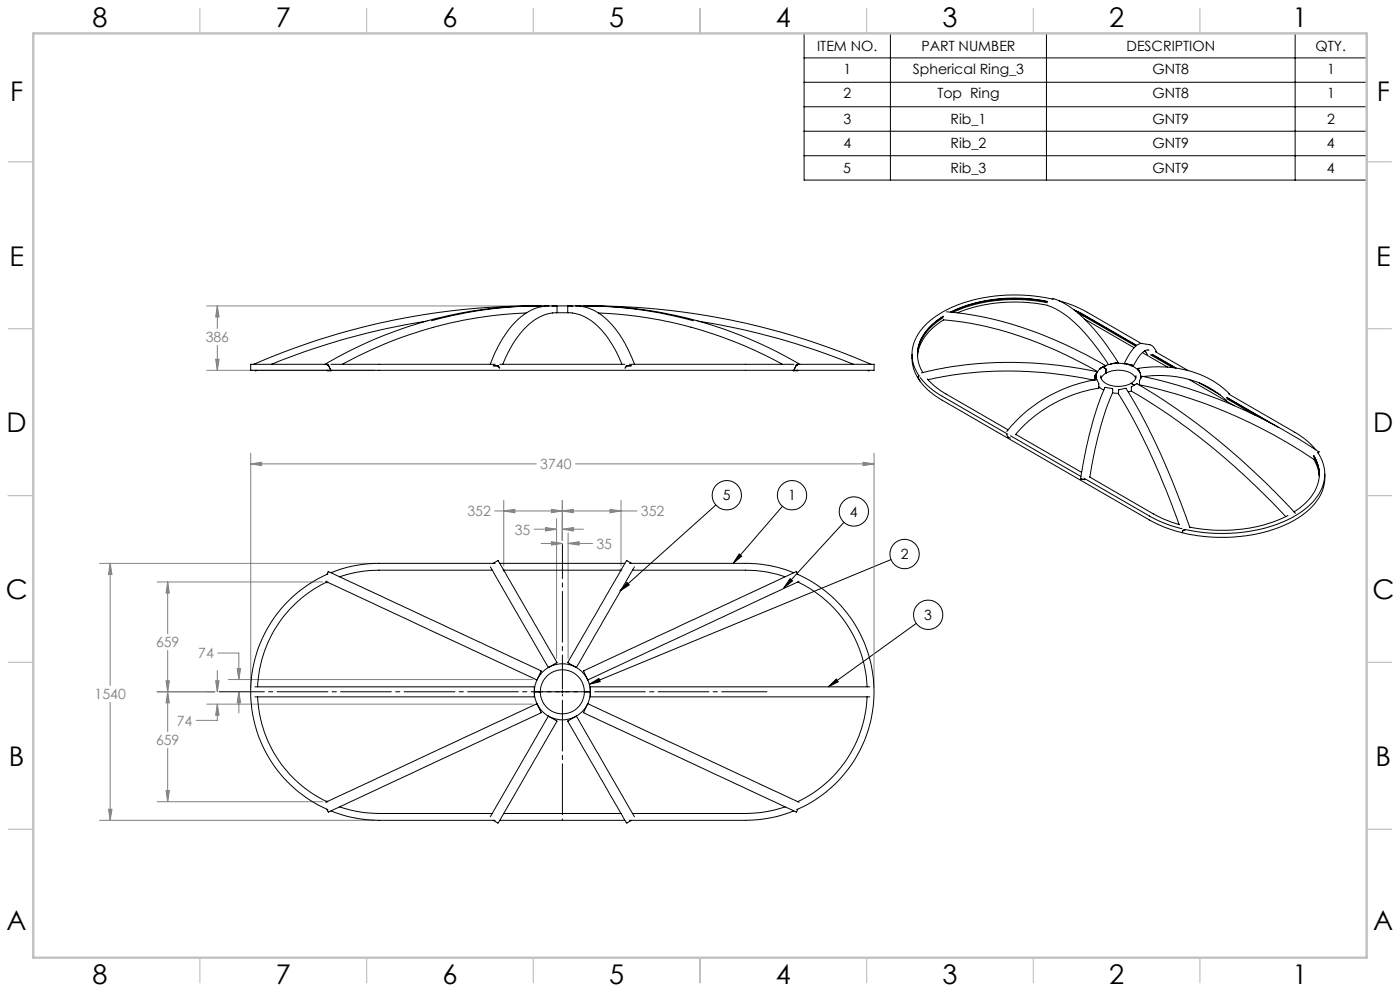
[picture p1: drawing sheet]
<svg xmlns="http://www.w3.org/2000/svg" width="420mm" height="297mm" viewBox="0 0 420 297" stroke-linecap="round" stroke-linejoin="round" font-family="sans-serif">
<g fill="none" stroke="#000" stroke-width=".3">
<path d="M241.2 10h168.8v44h-168.8zM241.2 17.4h168.8M267.1 10v44M313.9 10v44M388.5 10v44M241.2 24.7h168.8M241.2 32h168.8M241.2 39.3h168.8M241.2 46.7h168.8M214.8 151.3l-28.8 25.8M234.7 151.7l-14.7 17.1M253.2 156.5l-18 19.7"/>
<path d="M188.1 174.6l.7 .7-2.8 1.8zM221.8 166l.7 .7-2.5 2.1zM237 173.4l.8 .7-2.6 2.1zM267.3 167.7l-90.5 37.4M274.9 186.8l-26.4 19M168.3 207.3h.8M168.7 206.9v.8M176.8 205.1l2.9-1.8 .4 1zM248.5 205.8l2.4-2.3 .6 .8z"/>
<circle cx="218.1" cy="148.4" r="4.4"/>
<circle cx="237.6" cy="148.4" r="4.4"/>
<circle cx="256.2" cy="153.3" r="4.4"/>
<circle cx="271.4" cy="166" r="4.4"/>
<circle cx="278.4" cy="184.3" r="4.4"/>
</g>
<g fill="none" stroke="#808080" stroke-width=".3">
<path d="M62 91.7h97.2M65.2 91.7l.5 3.3h-1zM65.2 91.7v6.8M62 111h50.4M64.7 107.7h1l-.5 3.3zM65.2 103.5v7.5M75.2 139l3.3-.5v1.1zM75.2 135.9v70.2M75.2 139h85.7M172.6 139h89.6M258.9 138.5l3.3 .5-3.3 .6zM262.2 135.9v70.2"/>
<path d="M148.4 153.1h42.7M151.1 153.1l3.3-.5v1.1zM151.1 150v19.6M160.2 158.6h6.8M163.7 158.1l3.3 .5-3.3 .5zM165.4 152.6l3.3 .5-3.3 .6zM167 155.4v42M168.7 158.6l3.3-.5v1zM168.7 150v11.9M168.7 158.6h6.3M168.7 153.1l3.3-.5v1.1zM170.4 159.7v37.7"/>
<path d="M183 152.6l3.3 .5-3.3 .6zM186.3 150v19.6M29.9 168.8h82.5M33.1 168.8l.5 3.4h-1zM33.1 168.8v36.7M47.1 174.4h49.7M50.3 174.4v15.5M50.3 174.4l.5 3.3h-1zM162.3 162.9h6.4M165.4 162.3l3.3 .6-3.3 .5zM170.4 162.9l3.3-.6v1.1zM170.4 162.9h7.4"/>
<path d="M50.3 194.9v24.4M65.3 195.7h6.3v8M33.1 210.5v35.3M47.1 207.3h17.4M49.8 204h1l-.5 3.3zM50.3 207.3l.5 3.3h-1zM62 211h97.9M64.7 204h1l-.5 3.3zM65.2 211l.5 3.3h-1zM65.2 211v4.9h-6.4M65.2 201v6.3M68.5 203.7h91.4"/>
<path d="M71.2 200.3h1l-.6 3.4zM71.6 207.3l.6 3.3h-1zM71.6 207.3v6.4M49.8 237h1l-.5 3.3zM50.3 224.3v16M29.9 245.8h82.5M32.6 242.5h1l-.5 3.3zM47.1 240.3h49.7"/>
</g>
<g fill="none" stroke="#c0c0c0" stroke-width=".3">
<path d="M97.6 174.4h1M97.7 174.1l.7 .7M98.1 173.9v1M98.4 174.1l-.7 .7M150.6 170.9h1M150.8 170.5l.7 .7M151.1 170.4v1M151.5 170.5l-.7 .7M185.8 170.9h1M185.9 170.5l.8 .7M186.3 170.4v1M186.7 170.5l-.8 .7"/>
<path d="M97.7 239.9l.7 .7M98.1 239.8v1M98.4 239.9l-.7 .7M97.6 240.3h1"/>
</g>
<path d="M65.7 207.3h164.4" fill="none" stroke="#000" stroke-width=".3" stroke-dasharray="15.2 1.3 1.3 1.3" stroke-dashoffset="1.6"/>
<path d="M168.7 206.5v-43.3" fill="none" stroke="#000" stroke-width=".3" stroke-dasharray="15.2 1.3 1.3 1.3" stroke-dashoffset="5"/>
<path d="M167.9 207.3h-6.3M169.5 207.3h6.4" fill="none" stroke="#000" stroke-width=".3" stroke-dasharray="15.2 1.3 1.3 1.3" stroke-dashoffset="14"/>
<path d="M168.7 208.1v37.8" fill="none" stroke="#000" stroke-width=".3" stroke-dasharray="15.2 1.3 1.3 1.3" stroke-dashoffset="-1.7"/>
<g fill="none" stroke="#c0c0c0" stroke-width=".35">
<path d="M60 2.5v7.5M110 2.5v7.5M160 2.5v7.5M210 2.5v7.5M260 2.5v7.5M310 2.5v7.5M360 2.5v7.5M2.5 48.5h7.5M410 48.5h7.5M2.5 98.5h7.5M410 98.5h7.5M2.5 148.5h7.5"/>
<path d="M410 148.5h7.5M2.5 198.5h7.5M410 198.5h7.5M2.5 248.5h7.5M410 248.5h7.5M60 287v7.5M110 287v7.5M160 287v7.5M210 287v7.5M260 287v7.5M310 287v7.5M360 287v7.5"/>
</g>
<path d="M10 10h400v277h-400z" fill="none" stroke="#c0c0c0" stroke-width=".7"/>
<path d="M221.8 166l.7 .7-2.5 2.1zM176.8 205.1l2.9-1.8 .4 1zM248.5 205.8l2.4-2.3 .6 .8zM237 173.4l.8 .7-2.6 2.1zM188.1 174.6l.7 .7-2.8 1.8z" fill="#000"/>
<g fill="#808080">
<path d="M75.2 139l3.3-.5v1.1zM258.9 138.5l3.3 .5-3.3 .6zM33.1 168.8l.5 3.4h-1zM32.6 242.5h1l-.5 3.3zM163.7 158.1l3.3 .5-3.3 .5zM168.7 158.6l3.3-.5v1zM165.4 162.3l3.3 .6-3.3 .5zM170.4 162.9l3.3-.6v1.1zM71.2 200.3h1l-.6 3.4zM71.6 207.3l.6 3.3h-1zM64.7 204h1l-.5 3.3zM65.2 211l.5 3.3h-1zM65.2 91.7l.5 3.3h-1zM64.7 107.7h1l-.5 3.3z"/>
<path d="M50.3 174.4l.5 3.3h-1zM49.8 204h1l-.5 3.3zM49.8 237h1l-.5 3.3zM50.3 207.3l.5 3.3h-1zM151.1 153.1l3.3-.5v1.1zM165.4 152.6l3.3 .5-3.3 .6zM183 152.6l3.3 .5-3.3 .6zM168.7 153.1l3.3-.5v1.1z"/>
</g>
<g fill="none" stroke="#000" stroke-width=".3">
<path d="M127.8 96.3a208.3 208.3 0 0 0-46.4 12.9M157.8 93.8a124.5 124.5 0 0 0-55.1 15.4M160.3 91.7a210.8 210.8 0 0 0-84.2 17.5M160.3 91.7h.1M160.4 91.7h.1M160.4 91.7h.7M161.1 91.7a125.8 125.8 0 0 0-63.6 17.5M161.1 91.7h1.2M162.3 91.7a122.3 122.3 0 0 0-32.8 4.4M162.3 91.7v.2M162.3 91.7h2.3M163.2 91.8a17.6 17.6 0 0 0-12 9l-2.5 4.4-1.6 4"/>
<path d="M164.6 91.7l-1.3 .1M164.6 91.7h2.4M165.7 93.8a16.7 16.7 0 0 0-11.1 8.1l-2.1 3.6-1.7 3.7M167 91.7l-1.4 .1M167 91.7v2M167 93.7l-1.3 .1M167 91.7h3.4M167 93.7h3.4M170.4 93.7a14.7 14.7 0 0 1 11.3 6.7 36.2 36.2 0 0 1 4.9 8.8M170.4 91.7v2M170.4 91.7l1.4 .1M170.4 91.7h2.4"/>
<path d="M172.8 91.7a15 15 0 0 1 11.5 6.4 37.9 37.9 0 0 1 6.1 11.1M172.8 91.7h2.3M175.1 91.7l-.1 .2M175.1 91.7a122.8 122.8 0 0 1 32.9 4.4M175.1 91.7h1.1M176.2 91.7a125.5 125.5 0 0 1 63.7 17.5M176.2 91.7h.8M177.1 91.7h.1M177.1 91.7a210.8 210.8 0 0 1 84.2 17.5M179.6 93.8a123.6 123.6 0 0 1 55.1 15.4M209.7 96.3a209.7 209.7 0 0 1 46.3 12.9M283 94.8a14.9 14.9 0 0 0-7.7 10.5l.2 3.1 1.3 3.3"/>
<path d="M283 95.2a14.9 14.9 0 0 0-7.7 10.5l-.1 .7M283 94.9a15 15 0 0 0-7.7 10.5l-.1 .8M283 95.8a112.8 112.8 0 0 1 46.3 15.6M283.1 95.8a14.6 14.6 0 0 0-7.8 10.9M284 93.4a114.3 114.3 0 0 1 47.6 16.1M314 90.4h.1M314.2 91.5a28.6 28.6 0 0 1 12.8 10.2l5.6 7.6M314.2 90.3a46.7 46.7 0 0 0-29 3.3M314.2 90.7a47.3 47.3 0 0 0-28.3 2.9M314.2 90.4a46.4 46.4 0 0 0-28.9 3.2M314.2 91.5a47.3 47.3 0 0 0-27 2.3M315.7 89.6a48.5 48.5 0 0 0-33.1 4 16.6 16.6 0 0 0-8.9 11.2 11.5 11.5 0 0 0 2.1 7.9"/>
<path d="M316.1 89.5h.1M316.1 89.5l-.4 .1M316.1 89.5a28.3 28.3 0 0 1 12 9.1l3.8 4.7 3.6 5.4M317.8 90.2l4 1.3 3.2 1.5 17.4 9.9M322.1 92.8l2.9 1.5 16 9.2M322.4 93l18.5 10.6M323.4 93.8l17.3 9.9M325.4 95.6l14.8 8.6M76.7 111h.1M77.1 111h-.4M98 111l1.3 .1M98.1 109.3l.4 .1 .8 1.5"/>
<path d="M98.1 111h.1M98.1 111h1.1M98.2 109.4h.3M98.4 109.2h-23.2v1.8h187v-1.8h-23.2M98.5 109.4h.1M98.5 109.4l.6 1.3M99.2 111h.1M99.3 109.2h49.3M99.3 111v.1M99.5 111l-.2 .1M148 109.6h1.4l.5 .7M148.1 109.7h1.3"/>
<path d="M149.4 109.7h.1M149.4 109.7l.4 .6M149.9 109.2h37.6M188.8 109.2h49.4M189.3 109.7h-1.3l-.4 .6M189.5 109.6h-1.5l-.5 .7M237.9 111l.2 .1M238.1 111v.1M238.2 111h.1M238.2 111h1.1M238.9 109.4h.1M238.9 109.4h.4"/>
<path d="M238.9 109.4l-.6 1.3M239.3 111h.1M239.3 109.3l-.4 .1-.7 1.5M239.4 111l-1.3 .1M260.3 111h.5M260.8 111h.1M273.6 106.2a14.2 14.2 0 0 0 7.4 12.7l63.8 37a48.7 48.7 0 0 0 35.1 3.4 27.2 27.2 0 0 0 15.5-9.7l1.2-2.2 .5-1.4 .3-1.8v-2.1M275.7 112.6l-.3 .5 .6 1.2M276 113.1l2.1 2.4 3.4 2.6 20.8 12M278.2 113.6l1.8 1.8 2.2 1.7 20.2 11.7M278.4 113.8a117.2 117.2 0 0 1 49.7 .1M328.4 112.7h.1"/>
<path d="M328.4 112.7v1.2l.4-.6M328.8 112.8v1M328.8 113.3l-.3 .5M329.1 111.6l-.7 1.1M329.2 111.4a118.1 118.1 0 0 0-52.8 .4M329.2 111.4l-.8 1.4M329.2 111.4v.1M329.6 115.8l1.5 1.1M330 110.5v.1M330.3 112.6a3.4 3.4 0 0 0 3.4 3 8.4 8.4 0 0 0 5.6-.7M330.3 110.3l-.3 .2M330.8 110a3.4 3.4 0 0 0-2 3.1"/>
<path d="M330.8 110a9.8 9.8 0 0 1 10.7 .9l.7 1.6M330.8 110l1 .6v1.3M331.5 109.5l-1.6 1.1M331.5 109.5l.1 .1M331.5 109.6h.1M331.5 109.6l-.2 .1M331.6 109.6h-.1M331.8 111.9l-.9 .6-.6 .9M331.8 111.9l.1-.1a7.6 7.6 0 0 1 8.5 1l.3 .6M333.8 117.7l-.1-1.3-2.2-.3-1.5 3.6-1.7 5-1.5 5.6-2.6 13.3M333.8 117.7l-2 5-1.6 5.1-1.7 7-1.5 8.2M333.8 117.8l1.8 .1"/>
<path d="M334.7 108.8l.1 .1M335.4 108.7l-1.3 .3M335.4 108.7v.2M335.5 108.7l-2.3 .4M335.5 108.7v.2M338.1 109.2l1.4 .2M339.3 114.9h.1M339.3 114.9l1 .6M339.4 117.2l-.9 .3M339.5 109.4h.1M339.5 109.4v.2M340.8 112.6a2.38 2.38 0 0 1-1.5 2.3"/>
<path d="M341.4 110.4a31.9 31.9 0 0 1 26.7 6.9l.6 .6M341.4 110.4v.5M341.4 110.5h.1M341.4 110.4l.6 1.3M341.4 110.5l.6 1.2M341.8 115.3a151 151 0 0 1 52.3 22.4M341.8 115.3v-1.3l.8-1.2a150.2 150.2 0 0 1 53 22.6M341.8 115.3v.1M342 111.7v.1M342.2 112.5v.6M342.2 112.8v.6M342.5 112.9l-.3 .1"/>
<path d="M342.7 105.7l7.6 4.3M343 112.9a29.7 29.7 0 0 1 25 7.2M343.3 105.2l.5 .3M343.5 105.2l.7 1.2M344.6 103.3a2.92 2.92 0 0 1 2.3 2.1v.1M344.7 104.9a3.4 3.4 0 0 0-3.2 2.2l-1.6 2.8M344.8 103.3l-2.1-.3a4.2 4.2 0 0 0-3.5 2.6l-1.9 3.4 2.2 .3 .1 .4M345.1 106.3l6.8 3.9M345.5 106.2l7.1 4.1M345.7 106.2l7.1 4.1M346.7 105.4l9.7 5.7M356.7 113.7l13.6 7.9"/>
<path d="M359.8 114.8l6.3 3.6M368.1 119.1l15.5 9M368.1 119.5l8.5 5M368.1 119.2l13 7.6M368.7 118.1l20.8 12.1 3 2.2 2.3 2.4M368.7 117.9l.2 .3M368.7 117.9h.1M302 130.2l.4 .8 .7 .3M302 129.4a43 43 0 0 1 27.1-15.6l.5 1.2v1.3a41.6 41.6 0 0 0-25 14M303.1 130.6l21.2 12.2M304.7 130.2l19.8 11.4M394.1 136.5a10.7 10.7 0 0 1-1.8 13.6l-2.5 2.3-1.6 1"/>
<path d="M394.1 136.9l1.3 3 .4 2.4M394.1 136.6l1.3 3 .4 2.5M394.1 137.6l1 2.2 .7 2.9M394.1 137.7h.1M395.3 135.6a11.3 11.3 0 0 1-1.6 15 35.1 35.1 0 0 1-21.4 9 53.6 53.6 0 0 1-17-1M395.6 135.4h.1M395.6 135.4l-.2 .3M324.2 143.6h.1M324.3 143.6h.1M324.3 143.6l1.2 .2M324.3 143.6l1.1 .2M325.2 143.3l20.8 12 3.8 1.7 4.8 1.5"/>
<path d="M326.8 142.9l20.3 11.7 2.4 1.1 4.3 1.5M353.7 157.2l-4-10.6-4.8-11.1-4.9-9.9-3.8-6.5a2.22 2.22 0 0 1-.6-2.2l2.2-.5 3.9 6.5 2.9 5.6 3.7 7.8 3.2 7.5 5.5 14.4M354.9 159h.1M354.9 159l-.1 .5M355.5 158.8l-.6 .2M355.6 158.8l-.8 .2-.1 .7M386.4 154.5a46 46 0 0 1-29.5 3.5M388.7 153.8l-.4-.3a204.3 204.3 0 0 0-47.3-38.5l-1.5 .9-.1 1.3a204.3 204.3 0 0 1 46.3 37.6M98.1 172.2l.4-.9 1.4 .6 61 28.5 1.4 .8-1.2 2.6-63.4-29.6M98.1 174.4a36.5 36.5 0 0 0-20.8 31.4M98.4 172a38.5 38.5 0 0 0-23.2 35.3 38.5 38.5 0 0 0 23.2 35.4M147.7 170.9l-36.9 .1-3.7 .5-5.2 1.4"/>
<path d="M148 168.8l1.5-.7 17.6 30.5-2.6 1.5-17.4-30.2M148.6 168.8h-35.9l-5 .5a35.8 35.8 0 0 0-8.4 2.4M149.9 168.8h37.6M151.1 170.9h35.2M188.8 168.8h35.9l5 .5a35.4 35.4 0 0 1 8.5 2.4M189.5 168.8l-1.6-.7-17.5 30.5 2.5 1.5 17.4-30.2M189.8 170.9l36.8 .1 3.8 .5 5.1 1.4M239 172a38.5 38.5 0 0 1 23.2 35.3 38.5 38.5 0 0 1-23.2 35.4M239.3 172.2l-.4-.9-63.9 29.8 1.3 2.7 63.4-29.6M239.3 174.4a36.4 36.4 0 0 1 20.8 31.4M76.5 205.8h83.8v3h-83.8M77.3 208.8a36.5 36.5 0 0 0 20.8 31.5"/>
<path d="M160.3 207.3a8.4 8.4 0 0 0 8.4 8.5 8.4 8.4 0 0 0 8.4-8.5M160.3 207.3h1.8M160.3 207.3a8.4 8.4 0 0 1 8.4-8.4 8.4 8.4 0 0 1 8.4 8.4M162.1 207.3a6.6 6.6 0 0 0 6.6 6.6 6.6 6.6 0 0 0 6.6-6.6M162.1 207.3a6.6 6.6 0 0 1 6.6-6.6 6.6 6.6 0 0 1 6.6 6.6M175.3 207.3h1.8M260.1 208.8a36.5 36.5 0 0 1-20.8 31.5M260.9 205.8h-83.8v3h83.8M97.7 240.4l63.4-29.5 1.2 2.6-63.8 29.9-.4-.9M99.3 243l.6 .3a39.4 39.4 0 0 0 13.8 2.5h34.9M101.9 241.8l4.2 1.2 5.7 .7 35.9 .1M147.1 244.8l17.4-30.2 2.6 1.5-17.6 30.5-1.5-.8"/>
<path d="M149.9 245.8h37.6M151.1 243.8h35.2M190.3 244.8l-17.4-30.2-2.5 1.5 17.5 30.5 1.6-.8M235.5 241.8l-5.1 1.4-4.8 .5-35.8 .1M238.2 243l-.7 .3a39.4 39.4 0 0 1-13.8 2.5h-34.9M239.7 240.4l-63.4-29.5-1.3 2.7 63.9 29.8 .4-.9"/>
</g>
<g font-size="8.1">
<text x="27.8" y="8">8</text>
<text x="82.8" y="8">7</text>
<text x="132.8" y="8">6</text>
<text x="182.8" y="8">5</text>
<text x="232.8" y="8">4</text>
<text x="282.8" y="8">3</text>
<text x="332.8" y="8">2</text>
<text x="387.8" y="8">1</text>
<text x="3" y="30.4">F</text>
<text x="413" y="30.4">F</text>
<text x="2.8" y="79.6">E</text>
<text x="412.8" y="79.6">E</text>
<text x="2" y="129.6">D</text>
<text x="412" y="129.6">D</text>
<text x="1.7" y="179.6">C</text>
<text x="411.7" y="179.6">C</text>
<text x="2.7" y="229.6">B</text>
<text x="412.7" y="229.6">B</text>
<text x="2" y="278.9">A</text>
<text x="412" y="278.9">A</text>
<text x="27.8" y="295">8</text>
<text x="82.8" y="295">7</text>
<text x="132.8" y="295">6</text>
<text x="182.8" y="295">5</text>
<text x="232.8" y="295">4</text>
<text x="282.8" y="295">3</text>
<text x="332.8" y="295">2</text>
<text x="387.8" y="295">1</text>
</g>
<g font-size="4.2">
<text x="245.1" y="15.2">ITEM NO.</text>
<text x="276.4" y="15.2">PART NUMBER</text>
<text x="338" y="15.2">DESCRIPTION</text>
<text x="394.7" y="15.2">QTY.</text>
<text x="253" y="22.1">1</text>
<text x="273.8" y="22.1">Spherical Ring_3</text>
<text x="345.8" y="22.1">GNT8</text>
<text x="398.1" y="22.1">1</text>
<text x="253" y="29.4">2</text>
<text x="281.2" y="29.4">Top Ring</text>
<text x="345.8" y="29.4">GNT8</text>
<text x="398.1" y="29.4">1</text>
<text x="253" y="37.2">3</text>
<text x="285.1" y="37.2">Rib_1</text>
<text x="345.8" y="37.2">GNT9</text>
<text x="398.1" y="37.2">2</text>
<text x="253" y="44.5">4</text>
<text x="285.1" y="44.5">Rib_2</text>
<text x="345.8" y="44.5">GNT9</text>
<text x="398.1" y="44.5">4</text>
<text x="253" y="51.8">5</text>
<text x="285.1" y="51.8">Rib_3</text>
<text x="345.8" y="51.8">GNT9</text>
<text x="398.1" y="51.8">4</text>
<text x="216.9" y="149.9">5</text>
<text x="236.4" y="149.9">1</text>
<text x="255" y="154.8">4</text>
<text x="270.2" y="167.6">2</text>
<text x="277.3" y="185.8">3</text>
</g>
<g font-size="4.2" fill="#808080">
<text x="61.7" y="102.6">386</text>
<text x="162.1" y="140.6">3740</text>
<text x="140.2" y="154.7">352</text>
<text x="192.3" y="154.7">352</text>
<text x="154.4" y="160.2">35</text>
<text x="178.9" y="164.4">35</text>
<text x="46.8" y="194">659</text>
<text x="59.5" y="197.3">74</text>
<text x="28.4" y="209.6">1540</text>
<text x="53" y="217.5">74</text>
<text x="46.8" y="223.4">659</text>
</g>
</svg>
